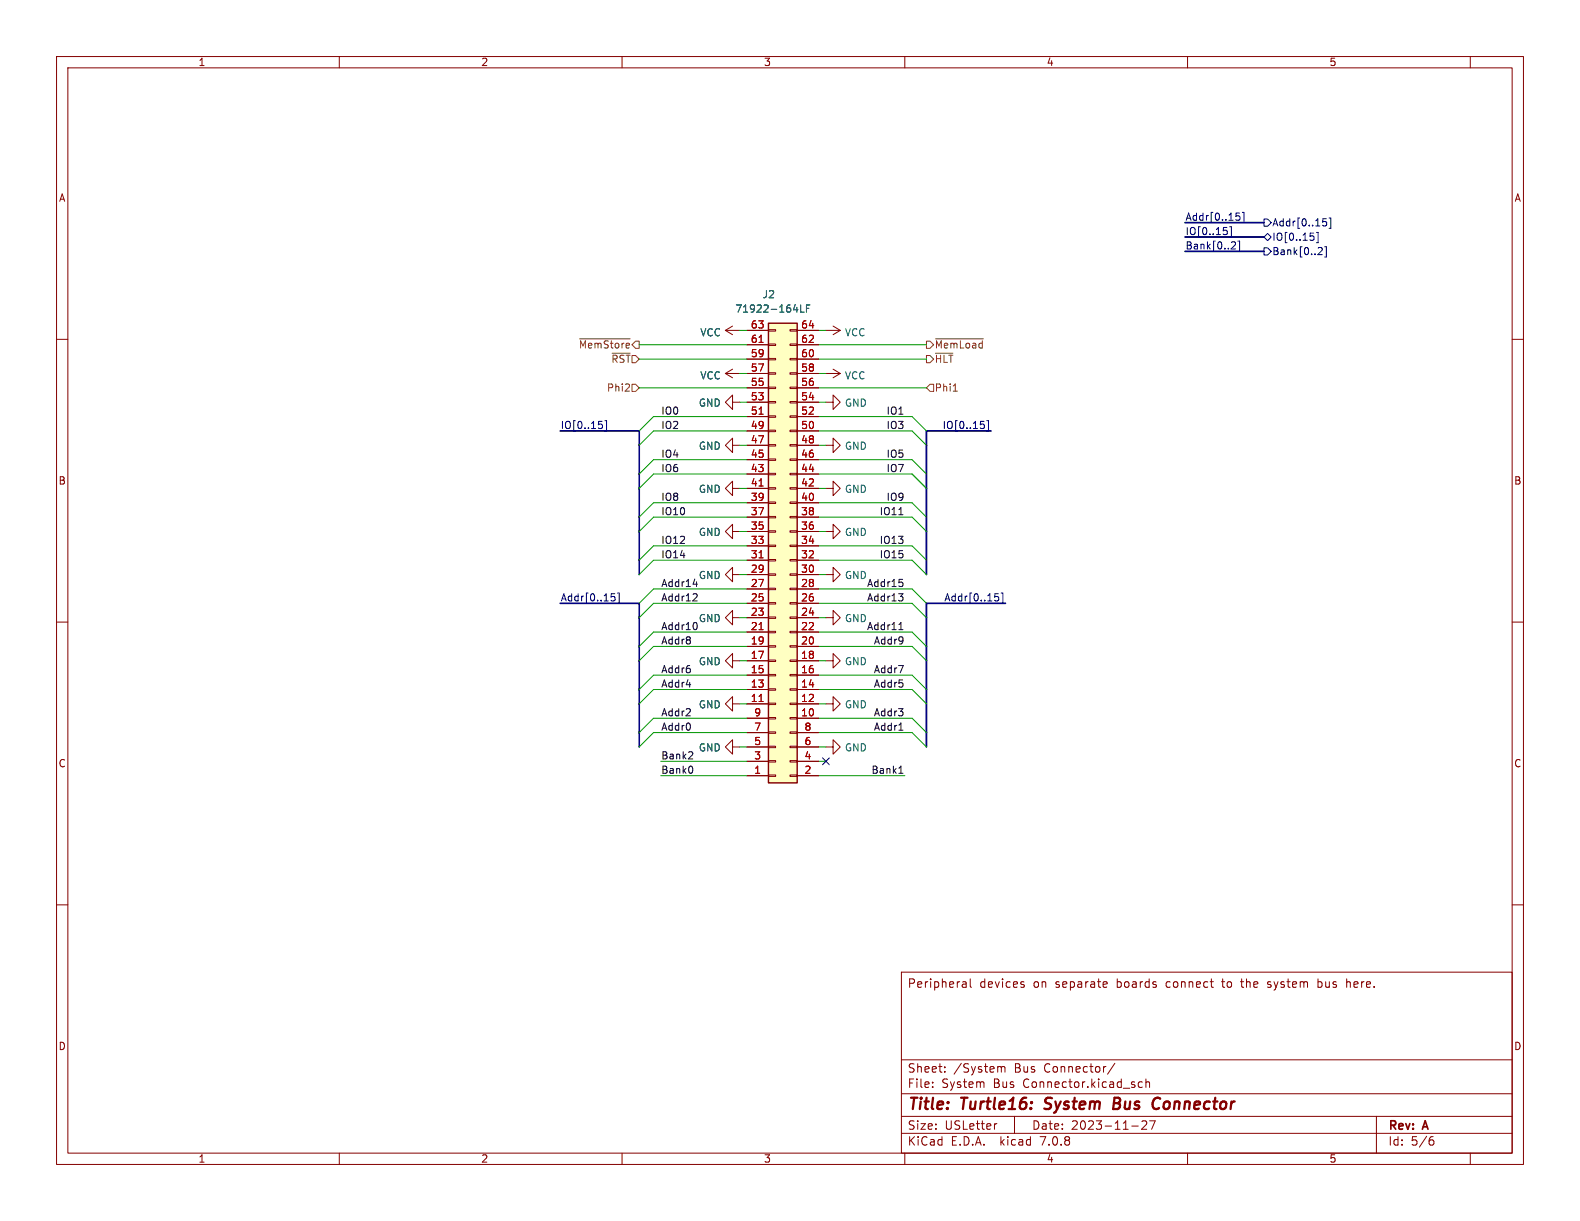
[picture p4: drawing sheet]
<svg xmlns="http://www.w3.org/2000/svg" width="279mm" height="216mm" viewBox="0 0 279 216" stroke-linecap="round" stroke-linejoin="round" font-family="sans-serif">
<g fill="none" stroke="#840000" stroke-width=".18">
<path d="M10 10h259.4v195.9h-259.4zM12 12h255.4v191.9h-255.4zM60 10v2M110 10v2M160 10v2M210 10v2M260 10v2M10 60h2M128.3 58.4h2.5M128.3 58.4l1.2 .8M129.5 57.7l-1.2 .7M132.1 58.4h3.8"/>
<path d="M135.9 58.3h1.3v.2h-1.3zM139.7 58.3h1.3v.2h-1.3zM141 58.4h3.8M146 58.4h2.6M147.3 57.7l1.3 .7M148.6 58.4l-1.3 .8M267.4 60h2M128.3 66h2.5M128.3 66l1.2 .8M129.5 78.7v-1.2l-1.2 1.2 1.2 1.3v-1.3h1.3M129.5 71.1v-1.2l-1.2 1.2 1.2 1.3v-1.3h1.3M129.5 65.3l-1.2 .7"/>
<path d="M132.1 66h3.8M132.1 78.7h3.8M132.1 76.2h3.8M132.1 73.7h3.8M132.1 71.1h3.8M132.1 68.6h3.8M132.1 63.5h3.8M132.1 61h3.8M135.9 60.8h1.3v.3h-1.3zM135.9 63.4h1.3v.2h-1.3zM135.9 65.9h1.3v.3h-1.3zM135.9 68.5h1.3v.2h-1.3z"/>
<path d="M135.9 71h1.3v.2h-1.3zM135.9 73.5h1.3v.3h-1.3zM135.9 76.1h1.3v.2h-1.3zM135.9 78.6h1.3v.3h-1.3zM139.7 60.8h1.3v.3h-1.3zM139.7 63.4h1.3v.2h-1.3zM139.7 65.9h1.3v.3h-1.3zM139.7 68.5h1.3v.2h-1.3zM139.7 71h1.3v.2h-1.3zM139.7 73.5h1.3v.3h-1.3zM139.7 76.1h1.3v.2h-1.3zM139.7 78.6h1.3v.3h-1.3z"/>
<path d="M141 66h3.8M141 78.7h3.8M141 76.2h3.8M141 73.7h3.8M141 71.1h3.8M141 68.6h3.8M141 63.5h3.8M141 61h3.8M146 71.1h1.3v1.3l1.3-1.3-1.3-1.2v1.2M146 78.7h1.3v1.3l1.3-1.3-1.3-1.2v1.2M146 66h2.6M147.3 65.3l1.3 .7"/>
<path d="M148.6 66l-1.3 .8M129.5 94v-1.3l-1.2 1.3 1.2 1.3v-1.3h1.3M129.5 86.4v-1.3l-1.2 1.3 1.2 1.2v-1.2h1.3M132.1 99.1h3.8M132.1 96.5h3.8M132.1 94h3.8M132.1 91.4h3.8M132.1 88.9h3.8M132.1 86.4h3.8M132.1 83.8h3.8M132.1 81.3h3.8M135.9 81.2h1.3v.2h-1.3z"/>
<path d="M135.9 83.7h1.3v.2h-1.3zM135.9 86.2h1.3v.3h-1.3zM135.9 88.8h1.3v.2h-1.3zM135.9 91.3h1.3v.3h-1.3zM135.9 93.9h1.3v.2h-1.3zM135.9 96.4h1.3v.2h-1.3zM135.9 98.9h1.3v.3h-1.3zM139.7 81.2h1.3v.2h-1.3zM139.7 83.7h1.3v.2h-1.3zM139.7 86.2h1.3v.3h-1.3zM139.7 88.8h1.3v.2h-1.3zM139.7 91.3h1.3v.3h-1.3z"/>
<path d="M139.7 93.9h1.3v.2h-1.3zM139.7 96.4h1.3v.2h-1.3zM139.7 98.9h1.3v.3h-1.3zM141 99.1h3.8M141 96.5h3.8M141 94h3.8M141 91.4h3.8M141 88.9h3.8M141 86.4h3.8M141 83.8h3.8M141 81.3h3.8M146 86.4h1.3v1.2l1.3-1.2-1.3-1.3v1.3"/>
<path d="M146 94h1.3v1.3l1.3-1.3-1.3-1.3v1.3M10 110h2M129.5 101.6v-1.3l-1.2 1.3 1.2 1.3v-1.3h1.3M129.5 109.2v-1.2l-1.2 1.2 1.2 1.3v-1.3h1.3M129.5 116.8v-1.2l-1.2 1.2 1.2 1.3v-1.3h1.3M132.1 119.4h3.8M132.1 116.8h3.8M132.1 114.3h3.8M132.1 111.8h3.8M132.1 109.2h3.8M132.1 106.7h3.8M132.1 104.1h3.8"/>
<path d="M132.1 101.6h3.8M135.9 101.5h1.3v.2h-1.3zM135.9 104h1.3v.3h-1.3zM135.9 106.6h1.3v.2h-1.3zM135.9 109.1h1.3v.2h-1.3zM135.9 111.6h1.3v.3h-1.3zM135.9 114.2h1.3v.2h-1.3zM135.9 116.7h1.3v.3h-1.3zM135.9 119.3h1.3v.2h-1.3zM139.7 101.5h1.3v.2h-1.3zM139.7 104h1.3v.3h-1.3zM139.7 106.6h1.3v.2h-1.3z"/>
<path d="M139.7 109.1h1.3v.2h-1.3zM139.7 111.6h1.3v.3h-1.3zM139.7 114.2h1.3v.2h-1.3zM139.7 116.7h1.3v.3h-1.3zM139.7 119.3h1.3v.2h-1.3zM141 119.4h3.8M141 116.8h3.8M141 114.3h3.8M141 111.8h3.8M141 109.2h3.8M141 106.7h3.8M141 104.1h3.8"/>
<path d="M141 101.6h3.8M146 116.8h1.3v1.3l1.3-1.3-1.3-1.2v1.2M146 101.6h1.3v1.3l1.3-1.3-1.3-1.3v1.3M146 109.2h1.3v1.3l1.3-1.3-1.3-1.2v1.2M267.4 110h2M129.5 132.1v-1.3l-1.2 1.3 1.2 1.3v-1.3h1.3M129.5 124.5v-1.3l-1.2 1.3 1.2 1.2v-1.2h1.3M132.1 137.2h3.8M132.1 127h3.8M132.1 124.5h3.8M132.1 121.9h3.8M132.1 134.6h3.8"/>
<path d="M132.1 132.1h3.8M132.1 129.5h3.8M135.9 121.8h1.3v.2h-1.3zM135.9 124.3h1.3v.3h-1.3zM135.9 126.9h1.3v.2h-1.3zM135.9 129.4h1.3v.3h-1.3zM135.9 132h1.3v.2h-1.3zM135.9 134.5h1.3v.2h-1.3zM135.9 137h1.3v.3h-1.3zM139.7 121.8h1.3v.2h-1.3zM139.7 124.3h1.3v.3h-1.3zM139.7 126.9h1.3v.2h-1.3z"/>
<path d="M139.7 129.4h1.3v.3h-1.3zM139.7 132h1.3v.2h-1.3zM139.7 134.5h1.3v.2h-1.3zM139.7 137h1.3v.3h-1.3zM141 137.2h3.8M141 127h3.8M141 124.5h3.8M141 121.9h3.8M141 134.6h3.8M141 132.1h3.8M141 129.5h3.8M146 132.1h1.3v1.3l1.3-1.3-1.3-1.3v1.3"/>
<path d="M146 124.5h1.3v1.2l1.3-1.2-1.3-1.3v1.3M10 160h2M267.4 160h2M159.4 171.9h108v32h-108zM170.4 173.6h.2l.3 .2v.8M170.9 174.5l-.5 .1M170.9 173.9l-.5 .1M171.6 173.1v1.3l.2 .2M180.9 174.1l.2 .2-.2 .3M180.9 173.6l.2 .1M195.6 173.6l.2 .3-.7 .2M195.7 174.5l-.1 .1"/>
<path d="M219.4 173.6h.5M224.1 174.5l.5 .1M224.4 173.6l-.3 .2 .3 .3M233.1 174.5l.4 .1M233.1 173.1v1.5M233.5 173.6l-.4 .1M238.1 173.1v1.5M238.7 173.7l-.3-.1-.3 .1M159.4 197.4h108M159.4 193.4h108M159.4 187.4h108M164.9 192.1v.2"/>
<path d="M164.9 191.4v.1M167.1 189.4v.2M167.1 188.7v.1M176.3 198.7l-.3 .1M176.6 188.6l.4 .1 .1 .1M177.1 188.8l.2-.2 .3 .1 .1 .9M177.1 188.8v.8M179.4 197.4v3M197.1 188l-1.2 1.9M200.1 199.1h1.2M201.9 198.3l.6-.1 .2 .1 .1 .3-.9 1.1h.9M202 191.4l-.4-.1-.3 .3v.4l.1 .2h.6"/>
<path d="M202.6 191.4l.3-.1 .3 .1 .1 .9M202.6 190.8v1.5M203.3 198.2h1l-.7 1.5M243.4 197.4v6.5M60 203.9v2M110 203.9v2M159.4 200.4h108M160 203.9v2M210 203.9v2M253 201.6h.3l.3 .2-.1 .5-.5 .2M253.4 201l-.4 .1M260 203.9v2"/>
</g>
<path d="M184.7 196l.2 .1M185 194.3l-.1 .2v.4M197 195.1h.6M197.6 195.1l.3 .1M197.8 194.1h-.7l-.3 2 1-.1M197.8 195l-.2 .1M204.8 194.1l.4 .2M205 195.9l-.4 .2" fill="none" stroke="#840000" stroke-width=".4"/>
<path d="M135.9 57.2h5.1v81.2h-5.1z" fill="#ffffc2" stroke="#ffffc2" stroke-width=".18"/>
<path d="M135.9 57.2h5.1v81.2h-5.1z" fill="none" stroke="#840000" stroke-width=".25"/>
<path d="M134.2 73.2h.8M134.2 60.5h.8M134.2 98.6h.8M134.2 85.9h.8M134.2 111.3h.8M134.2 124h.8" fill="none" stroke="#a90000" stroke-width=".18"/>
<path d="M140.3 54.8h.8M141.6 53.9v1.3h.6M142.6 54.5h.4M143.2 53.9h-.6v1.3" fill="none" stroke="#006464" stroke-width=".18"/>
<g fill="none" stroke="#000084" stroke-width=".18">
<path d="M218.6 37.7h.6M218.6 38.2h.4l.3 .2-.2 .5h-.5M219.7 37.6h.3v1.8h-.3M223.5 38.7h.7l.6 .7-.6 .6h-.7zM233.9 38.7h.6M233.9 39.2h.5l.2 .2-.1 .5h-.6M235 38.6h.3v1.8h-.3M216.4 40.2h.6M216.8 40.7l.2 .2v.3l-.2 .3M217.5 40.1h.3v1.8h-.3M217.9 42.8h.5l.1 .3-.8 .9h.8M218.9 42.6h.3v1.8h-.3"/>
<path d="M223.5 43.8h.7l.6 .7-.6 .6h-.7zM223.5 41.9l.7-.6 .6 .6-.6 .6zM231.7 41.2h.6M232.1 41.7l.3 .2v.3l-.3 .3M233.1 41.1v1.8h-.3M233.3 43.8h.4l.1 .3-.8 .9h.8M234.2 43.6h.3v1.9h-.3M105.9 74.5h.6M106.3 75l.2 .2v.3l-.2 .3M107 74.4h.3v1.8h-.3M173.4 74.5h.6M173.8 75l.3 .2v.3l-.3 .3"/>
<path d="M174.5 74.4h.3v1.8h-.3M108.1 105h.6M108.1 105.5h.4l.3 .2-.1 .5h-.6M109.2 104.9h.3v1.8h-.3M175.9 105h.7M175.9 105.5h.5l.2 .2-.1 .5h-.6M177 104.9h.3v1.8h-.3M145.4 134l1.3 1.2M146.7 134l-1.3 1.2"/>
</g>
<path d="M102.5 59.9h8.9M165.4 59.9h8.5M108.2 62.5h3.2M110.5 69.2h.8M111.3 68v.4M111.8 67.9h.6l.6 .7-.6 .6h-.6zM163.8 60.3h.7l.6 .7-.6 .6h-.7zM163.8 62.9h.7l.6 .6-.6 .6h-.7zM164.5 67.9h.6v1.3h-.6l-.7-.6zM165.4 62.5h3.1M168.6 69.2h.7" fill="none" stroke="#725600" stroke-width=".18"/>
<g fill="none" stroke="#0f0f0f" stroke-width=".18">
<path d="M159 91h.7M122.6 103.3h.8M123 105l.3 .2-.1 .3-.7 .8h.8M123.2 102.9v.8M123.3 110.9l-.1 .3-.2 .1M158.9 105h.8l-.4 .5M158.9 117.7h.8l-.5 1.3M159 111.3h.7M159 102.4h.6M159.2 110.2l.1-.1v1.2M159.4 105.5l.3 .2v.3l-.3 .3M159.4 102.9l.3 .3v.3l-.3 .2"/>
<path d="M121.4 121.1h.7M122.4 135.6l.1 .3-.1 .7M122.4 133l.1 .2-.1 .3-.7 .7h.8M159 129.1h.7M159 136.7h.7M159.2 135.6l.1-.1v1.2"/>
</g>
<path d="M209.5 39.4h14M209.5 44.5h14M209.5 41.9h14M99.1 76.2h13.9v25.4M175.3 76.2h-11.5v25.4M99.1 106.7h13.9v25.4M177.8 106.7h-14v25.4" fill="none" stroke="#000084" stroke-width=".3"/>
<g fill="none" stroke="#009600" stroke-width=".18">
<path d="M130.8 58.4h1.3M144.8 58.4h1.2M113 68.6h19.1M113 61h19.1M113 63.5h19.1M130.8 78.7h1.3M130.8 71.1h1.3M130.8 66h1.3M132.1 76.2h-16.5l-2.6 2.5M132.1 73.7h-16.5l-2.6 2.5M144.8 76.2h16.5l2.5 2.5M144.8 68.6h19"/>
<path d="M144.8 73.7h16.5l2.5 2.5M144.8 78.7h1.2M144.8 71.1h1.2M144.8 66h1.2M144.8 61h19M144.8 63.5h19M130.8 86.4h1.3M130.8 94h1.3M132.1 81.3h-16.5l-2.6 2.5M132.1 83.8h-16.5l-2.6 2.6M132.1 88.9h-16.5l-2.6 2.5M132.1 96.5h-16.5l-2.6 2.6"/>
<path d="M132.1 91.4h-16.5l-2.6 2.6M132.1 99.1h-16.5l-2.6 2.5M144.8 81.3h16.5l2.5 2.5M144.8 83.8h16.5l2.5 2.6M144.8 88.9h16.5l2.5 2.5M144.8 96.5h16.5l2.5 2.6M144.8 86.4h1.2M144.8 94h1.2M144.8 91.4h16.5l2.5 2.6M144.8 99.1h16.5l2.5 2.5M130.8 109.2h1.3M130.8 101.6h1.3"/>
<path d="M130.8 116.8h1.3M132.1 104.1h-16.5l-2.6 2.6M132.1 106.7h-16.5l-2.6 2.5M132.1 119.4h-16.5l-2.6 2.5M132.1 114.3h-16.5l-2.6 2.5M132.1 111.8h-16.5l-2.6 2.5M144.8 104.1h16.5l2.5 2.6M144.8 106.7h16.5l2.5 2.5M144.8 109.2h1.2M144.8 101.6h1.2M144.8 116.8h1.2M144.8 119.4h16.5l2.5 2.5"/>
<path d="M144.8 114.3h16.5l2.5 2.5M144.8 111.8h16.5l2.5 2.5M116.8 137.2h15.3M116.8 134.6h15.3M130.8 124.5h1.3M130.8 132.1h1.3M132.1 127h-16.5l-2.6 2.5M132.1 129.5h-16.5l-2.6 2.6M132.1 121.9h-16.5l-2.6 2.6M144.8 124.5h1.2M144.8 132.1h1.2M144.8 137.2h15.2"/>
<path d="M144.8 134.6h1.2M144.8 127h16.5l2.5 2.5M144.8 129.5h16.5l2.5 2.6M144.8 121.9h16.5l2.5 2.6"/>
</g>
<g font-size="2.8" fill="#840000">
<text x="160.4" y="196.8">Title:</text>
<text x="170.1" y="196.8">Turtle16:</text>
<text x="185.6" y="196.8">System</text>
<text x="198.5" y="196.8">Bus</text>
<text x="206.3" y="196.8">Connector</text>
</g>
<g font-size="2.1" fill="#840000">
<text x="160.4" y="174.9">Peripheral</text>
<text x="173.2" y="174.9">devices</text>
<text x="182.8" y="174.9">on</text>
<text x="186.8" y="174.9">separate</text>
<text x="197.7" y="174.9">boards</text>
<text x="206.6" y="174.9">connect</text>
<text x="216.7" y="174.9">to</text>
<text x="220.2" y="174.9">the</text>
<text x="225" y="174.9">system</text>
<text x="234" y="174.9">bus</text>
<text x="239.3" y="174.9">here.</text>
<text x="160.4" y="189.9">Sheet:</text>
<text x="168.6" y="189.9">/System</text>
<text x="179.4" y="189.9">Bus</text>
<text x="184.8" y="189.9">Connector/</text>
<text x="160.4" y="192.6">File:</text>
<text x="166.5" y="192.6">System</text>
<text x="175.7" y="192.6">Bus</text>
<text x="181.1" y="192.6">Connector.kicad_sch</text>
<text x="160.4" y="202.8">KiCad</text>
<text x="160.4" y="200">Size:</text>
<text x="167.1" y="200">USLetter</text>
<text x="168.1" y="202.8">E.D.A.</text>
<text x="177" y="202.8">kicad</text>
<text x="182.4" y="200">Date:</text>
<text x="184.2" y="202.8">7.0.8</text>
<text x="189.4" y="200">2023-11-27</text>
<text x="245.4" y="200.2">Rev:</text>
<text x="245.4" y="202.8">Id:</text>
<text x="249.5" y="202.8">5/6</text>
<text x="251.8" y="200.2">A</text>
</g>
<g font-size="1.8" fill="#840000">
<text x="35" y="11.9">1</text>
<text x="85" y="11.9">2</text>
<text x="135" y="11.9">3</text>
<text x="185" y="11.9">4</text>
<text x="235" y="11.9">5</text>
<text x="10.3" y="35.9">A</text>
<text x="267.7" y="35.9">A</text>
<text x="10.3" y="85.9">B</text>
<text x="267.7" y="85.9">B</text>
<text x="10.3" y="135.9">C</text>
<text x="267.7" y="135.9">C</text>
<text x="10.3" y="185.9">D</text>
<text x="267.7" y="185.9">D</text>
<text x="35" y="205.8">1</text>
<text x="85" y="205.8">2</text>
<text x="135" y="205.8">3</text>
<text x="185" y="205.8">4</text>
<text x="235" y="205.8">5</text>
</g>
<g font-size="1.8" fill="#000084">
<text x="209.5" y="39.1">Addr[0..15]</text>
<text x="209.5" y="41.6">IO[0..15]</text>
<text x="224.9" y="40.2">Addr[0..15]</text>
<text x="209.5" y="44.2">Bank[0..2]</text>
<text x="224.9" y="45.3">Bank[0..2]</text>
<text x="224.9" y="42.8">IO[0..15]</text>
<text x="99.1" y="75.9">IO[0..15]</text>
<text x="166.6" y="75.9">IO[0..15]</text>
<text x="99.1" y="106.4">Addr[0..15]</text>
<text x="166.9" y="106.4">Addr[0..15]</text>
</g>
<g font-size="1.8" fill="#006464">
<text x="134.8" y="52.9">J2</text>
<text x="123.7" y="59.7">VCC</text>
<text x="129.9" y="55.5">71922-164LF</text>
<text x="149.3" y="59.7">VCC</text>
<text x="123.7" y="67.3">VCC</text>
<text x="149.3" y="67.3">VCC</text>
<text x="123.5" y="72.1">GND</text>
<text x="149.3" y="72.1">GND</text>
<text x="123.5" y="79.7">GND</text>
<text x="149.3" y="79.7">GND</text>
<text x="123.5" y="87.4">GND</text>
<text x="149.3" y="87.4">GND</text>
<text x="123.5" y="95">GND</text>
<text x="149.3" y="95">GND</text>
<text x="123.5" y="102.6">GND</text>
<text x="149.3" y="102.6">GND</text>
<text x="123.5" y="110.2">GND</text>
<text x="149.3" y="110.2">GND</text>
<text x="123.5" y="117.8">GND</text>
<text x="149.3" y="117.8">GND</text>
<text x="123.5" y="125.5">GND</text>
<text x="149.3" y="125.5">GND</text>
<text x="123.5" y="133.1">GND</text>
<text x="149.3" y="133.1">GND</text>
</g>
<g font-size="1.8" fill="#a90000">
<text x="132.7" y="58.2">63</text>
<text x="141.6" y="58.2">64</text>
<text x="132.7" y="65.8">57</text>
<text x="132.7" y="63.2">59</text>
<text x="132.7" y="60.7">61</text>
<text x="141.6" y="65.8">58</text>
<text x="141.6" y="63.2">60</text>
<text x="141.6" y="60.7">62</text>
<text x="132.7" y="70.9">53</text>
<text x="132.7" y="68.3">55</text>
<text x="141.6" y="70.9">54</text>
<text x="141.6" y="68.3">56</text>
<text x="132.7" y="75.9">49</text>
<text x="132.7" y="73.4">51</text>
<text x="141.6" y="75.9">50</text>
<text x="141.6" y="73.4">52</text>
<text x="132.7" y="83.6">43</text>
<text x="132.7" y="81">45</text>
<text x="132.7" y="78.5">47</text>
<text x="141.6" y="83.6">44</text>
<text x="141.6" y="81">46</text>
<text x="141.6" y="78.5">48</text>
<text x="132.7" y="88.6">39</text>
<text x="132.7" y="86.1">41</text>
<text x="141.6" y="88.6">40</text>
<text x="141.6" y="86.1">42</text>
<text x="132.7" y="93.7">35</text>
<text x="132.7" y="91.2">37</text>
<text x="141.6" y="93.7">36</text>
<text x="141.6" y="91.2">38</text>
<text x="132.7" y="101.3">29</text>
<text x="132.7" y="98.8">31</text>
<text x="132.7" y="96.3">33</text>
<text x="141.6" y="101.3">30</text>
<text x="141.6" y="98.8">32</text>
<text x="141.6" y="96.3">34</text>
<text x="132.7" y="106.4">25</text>
<text x="132.7" y="103.9">27</text>
<text x="141.6" y="106.4">26</text>
<text x="141.6" y="103.9">28</text>
<text x="132.7" y="111.5">21</text>
<text x="132.7" y="109">23</text>
<text x="141.6" y="111.5">22</text>
<text x="141.6" y="109">24</text>
<text x="132.7" y="119.1">15</text>
<text x="132.7" y="116.6">17</text>
<text x="132.7" y="114">19</text>
<text x="141.6" y="119.1">16</text>
<text x="141.6" y="116.6">18</text>
<text x="141.6" y="114">20</text>
<text x="132.7" y="124.2">11</text>
<text x="132.7" y="121.7">13</text>
<text x="141.6" y="124.2">12</text>
<text x="141.6" y="121.7">14</text>
<text x="133.3" y="131.8">5</text>
<text x="133.3" y="129.3">7</text>
<text x="133.3" y="126.7">9</text>
<text x="141.6" y="126.7">10</text>
<text x="142.2" y="131.8">6</text>
<text x="142.2" y="129.3">8</text>
<text x="133.3" y="136.9">1</text>
<text x="133.3" y="134.4">3</text>
<text x="142.2" y="136.9">2</text>
<text x="142.2" y="134.4">4</text>
</g>
<g font-size="1.8" fill="#725600">
<text x="102.3" y="61.8">~{MemStore}</text>
<text x="108" y="64.4">~{RST}</text>
<text x="165.2" y="61.8">~{MemLoad}</text>
<text x="165.2" y="64.4">~{HLT}</text>
<text x="107.2" y="69.4">Phi2</text>
<text x="165.2" y="69.4">Phi1</text>
</g>
<g font-size="1.8" fill="#0f0f0f">
<text x="116.8" y="75.9">IO2</text>
<text x="116.8" y="73.4">IO0</text>
<text x="156.7" y="75.9">IO3</text>
<text x="156.7" y="73.4">IO1</text>
<text x="116.8" y="83.6">IO6</text>
<text x="116.8" y="81">IO4</text>
<text x="156.7" y="81">IO5</text>
<text x="156.7" y="83.6">IO7</text>
<text x="116.8" y="88.6">IO8</text>
<text x="156.7" y="88.6">IO9</text>
<text x="116.8" y="91.2">IO10</text>
<text x="155.5" y="91.2">IO11</text>
<text x="116.8" y="98.8">IO14</text>
<text x="116.8" y="96.3">IO12</text>
<text x="155.5" y="96.3">IO13</text>
<text x="155.5" y="98.8">IO15</text>
<text x="116.8" y="106.4">Addr12</text>
<text x="116.8" y="103.9">Addr14</text>
<text x="153.2" y="106.4">Addr13</text>
<text x="153.2" y="103.9">Addr15</text>
<text x="116.8" y="111.5">Addr10</text>
<text x="153.2" y="111.5">Addr11</text>
<text x="116.8" y="114">Addr8</text>
<text x="116.8" y="119.1">Addr6</text>
<text x="154.4" y="114">Addr9</text>
<text x="154.4" y="119.1">Addr7</text>
<text x="116.8" y="121.7">Addr4</text>
<text x="154.4" y="121.7">Addr5</text>
<text x="116.8" y="129.3">Addr0</text>
<text x="116.8" y="126.7">Addr2</text>
<text x="154.4" y="129.3">Addr1</text>
<text x="154.4" y="126.7">Addr3</text>
<text x="116.8" y="136.9">Bank0</text>
<text x="116.8" y="134.4">Bank2</text>
<text x="154" y="136.9">Bank1</text>
</g>
</svg>
